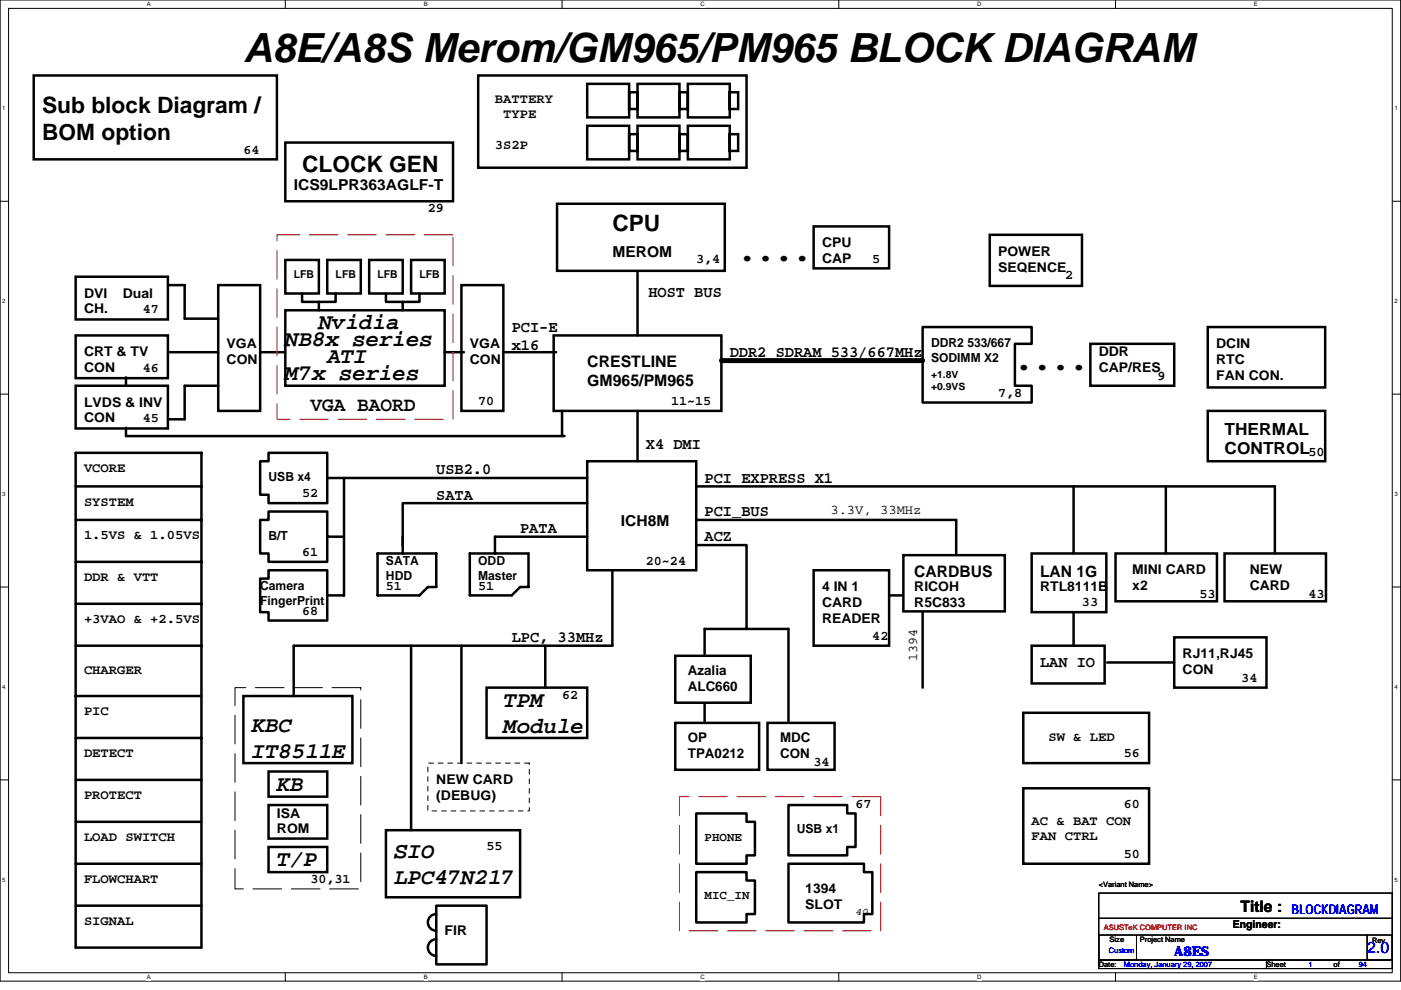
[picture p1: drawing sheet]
<svg xmlns="http://www.w3.org/2000/svg" width="297mm" height="210mm" viewBox="0 0 297 210" stroke-linecap="round" stroke-linejoin="round" font-family="sans-serif">
<path d="M0 0h297v208h-297zM1.8 1.8h293.4v204.4h-293.4z" fill="none" stroke="#000" stroke-width=".21"/>
<g fill="#fff">
<path d="M31.1 .2h.9v1.4h-.9z"/>
<path d="M31.1 206.4h.9v1.5h-.9z"/>
</g>
<path d="M60.5 0v1.8M60.5 206.2v1.8" fill="none" stroke="#000" stroke-width=".21"/>
<g fill="#fff">
<path d="M89.8 .2h.9v1.4h-.9z"/>
<path d="M89.8 206.4h.9v1.5h-.9z"/>
</g>
<path d="M119.2 0v1.8M119.2 206.2v1.8" fill="none" stroke="#000" stroke-width=".21"/>
<g fill="#fff">
<path d="M148.5 .2h.9v1.4h-.9z"/>
<path d="M148.5 206.4h.9v1.5h-.9z"/>
</g>
<path d="M177.8 0v1.8M177.8 206.2v1.8" fill="none" stroke="#000" stroke-width=".21"/>
<g fill="#fff">
<path d="M207.2 .2h.9v1.4h-.9z"/>
<path d="M207.2 206.4h.9v1.5h-.9z"/>
</g>
<path d="M236.5 0v1.8M236.5 206.2v1.8" fill="none" stroke="#000" stroke-width=".21"/>
<g fill="#fff">
<path d="M265.9 .2h.8v1.4h-.8z"/>
<path d="M265.9 206.4h.8v1.5h-.8z"/>
<path d="M.5 22.2h.7v1.4h-.7z"/>
<path d="M295.6 22.2h.7v1.4h-.7z"/>
<path d="M.5 63.1h.7v1.4h-.7z"/>
<path d="M295.6 63.1h.7v1.4h-.7z"/>
</g>
<path d="M0 42.7h1.8M295.2 42.7h1.8" fill="none" stroke="#000" stroke-width=".21"/>
<g fill="#fff">
<path d="M.5 104h.7v1.4h-.7z"/>
<path d="M295.6 104h.7v1.4h-.7z"/>
</g>
<path d="M0 83.6h1.8M295.2 83.6h1.8" fill="none" stroke="#000" stroke-width=".21"/>
<g fill="#fff">
<path d="M.5 144.9h.7v1.4h-.7z"/>
<path d="M295.6 144.9h.7v1.4h-.7z"/>
</g>
<path d="M0 124.5h1.8M295.2 124.5h1.8" fill="none" stroke="#000" stroke-width=".21"/>
<g fill="#fff">
<path d="M.5 185.8h.7v1.4h-.7z"/>
<path d="M295.6 185.8h.7v1.4h-.7z"/>
</g>
<path d="M0 165.4h1.8M295.2 165.4h1.8M233 189.4h62.2v14.2h-62.2zM233 198.2h8v5.4h-8zM233 194.7h62.2M241.1 198.2h48.8M289.9 198.2h5.3v5.4h-5.3zM233 203.6h35.5v1.8h-35.5zM268.5 203.6h26.7v1.8h-26.7z" fill="none" stroke="#000" stroke-width=".21"/>
<g fill="none" stroke="#000" stroke-width=".53">
<path d="M7.2 16h51.5v17.8h-51.5zM101.4 16h56.9v19.6h-56.9zM124.5 17.8h8.9v7.1h-8.9zM133.4 19.6h1.8v3.5h-1.8zM135.2 17.8h8.9v7.1h-8.9zM144.1 19.6h1.7v3.5h-1.7zM145.8 17.8h8.9v7.1h-8.9zM154.7 19.6h1.8v3.5h-1.8zM60.5 30.2h35.6v12.5h-35.6zM124.5 26.7h8.9v7.1h-8.9zM133.4 28.4h1.8v3.6h-1.8zM135.2 26.7h8.9v7.1h-8.9z"/>
<path d="M144.1 28.4h1.7v3.6h-1.7zM145.8 26.7h8.9v7.1h-8.9zM154.7 28.4h1.8v3.6h-1.8zM16 58.7h19.6v9h-19.6zM60.5 55.1h7.1v7.1h-7.1zM69.4 55.1h7.1v7.1h-7.1zM78.3 55.1h7.1v7.1h-7.1zM87.2 55.1h7.1v7.1h-7.1zM118.1 43.2h35.6v14.2h-35.6zM135.2 57.8v13.3M172.5 48h16v8.9h-16zM209.8 49.8h19.6v10.8h-19.6z"/>
<path d="M16 71.1h19.6v9.1h-19.6zM35.6 60.5h3.6v7.1h7.1M35.6 74.7h10.7M46.3 60.5h8.9v26.6h-8.9zM55.2 74.7h5.3M60.5 65.8h33.8v16h-33.8zM64 62.2v1.8h3.6M71.2 62.2v1.8h-3.6v1.8M81.8 62.2v1.8h3.6M88.9 62.2v1.8h-3.5v1.8M94.3 74.7h4.1M97.8 60.5h8.9v26.6h-8.9z"/>
<path d="M106.7 74.7h11.2M117.4 71.1h35.5v16h-35.5zM195.6 69.3h23.1v3.6h-3.5v8.9h3.5v3.5h-23.1zM231.2 72.9h17.8v8.9h-17.8zM256.1 69.3h24.9v12.8h-24.9zM16 96h26.7v104.9h-26.7zM16 81.8h19.6v9h-19.6zM26.7 90.7v1.8h93M26.7 80v1.8M46.3 81.8h-7.1v7.1h-3.6M55.2 97.8h1.7v-1.8h12.5v10.7h-12.5v-1.8h-1.7zM119.2 87.1v5.4"/>
<path d="M124.5 97.8h23.1v23.1h-23.1zM135.2 87.1v10.7M256.1 87.1h24.9v10.7h-24.9zM16 119.1h26.7M16 110.2h26.7M16 103.1h26.7M55.2 110.2h1.7v-1.7h12.5v10.6h-12.5v-1.8h-1.7zM69.4 101.3h55.1M69.4 113.8h3.5M72.9 101.3v24.9h-3.5M80 117.3h12.5v7.2h-1.8l-1.8 1.7h-8.9zM85.4 113.8v3.5"/>
<path d="M99.6 117.3h12.5v7.2h-1.8l-1.8 1.7h-8.9zM124.5 106.7h-39.1v8.9M124.5 113.8h-19.6v3.5M147.6 115.6h10.7v17.7M147.6 110.2h55.1v7.1M147.6 103.1h122.7v14.2M191.5 117.7h21.5v11.9h-21.5zM218.7 117.3h15.9v12.5h-15.9zM227.6 103.1v14.2M236.5 117.3h21.5v10.2h-21.5zM247.2 103.1v14.2M259.6 117.3h21.5v10.2h-21.5z"/>
<path d="M16 136.9h26.7M16 128h26.7M55.2 122.7h1.7v-1.8h12.5v10.7h-12.5v-1.8h-1.7zM87.2 136.9v39.1M97.8 136.9v24.9M115.6 136.9v8.9M129.8 120.9v16h-67.5v10.7M143.2 139h16v10h-16zM149.4 138.7v-5.4h17.8v19.6M172.5 120.9h16v16h-16zM188.5 126.2h2.8M195.6 129.8v16"/>
<path d="M218.7 136.9h15.5v8h-15.5zM227.6 129.8v7.1M249 135.1h19.5v10.7h-19.5zM16 147.6h26.7M16 156.5h26.7M51.6 147.6h23.1v14.2h-23.1zM103.2 145.8h21.3v10.7h-21.3zM143.2 153.3h17.7v9.9h-17.7zM149.4 149.4v3.5M162.7 153.3h14.3v9.9h-14.3zM217 151.1h26.6v10.7h-26.6zM234.7 140.5h14.3"/>
<path d="M16 165.4h26.7M16 174.2h26.7M56.9 179.6h12.5v5.3h-12.5zM56.9 163.6h12.5v5.3h-12.5zM56.9 170.7h12.5v7.1h-12.5zM81.8 176h28.5v14.2h-28.5zM147.6 172.5h10.7v1.7h1.8v7.2h-1.8v1.7h-10.7zM167.2 170.7h12.4v1.8h1.8v7.1h-1.8v1.8h-12.4zM217 167.1h26.6v16h-26.6zM16 192h26.7M16 183.1h26.7M92.5 193.8a1.77 1.77 0 0 0-1.8 1.8 1.77 1.77 0 0 0 1.8 1.7"/>
<path d="M92.5 199.1a1.77 1.77 0 0 0-1.8 1.8 1.77 1.77 0 0 0 1.8 1.8M92.5 192h10.7v12.5h-10.7zM147.6 184.9h10.7v1.8h1.8v7.1h-1.8v1.8h-10.7zM167.2 183.1h16v1.8h1.8v8.9h-1.8v1.8h-16z"/>
</g>
<path d="M152.9 76.5h42.7" fill="none" stroke="#000" stroke-width="1.1"/>
<path d="M58.7 49.8h37.4v39.1h-37.4zM144.1 168.9h42.6v28.5h-42.6z" fill="none" stroke="#f00" stroke-width=".21" stroke-dasharray="6.1 2"/>
<path d="M49.8 145.8h26.7v42.7h-26.7z" fill="none" stroke="#000" stroke-width=".21" stroke-dasharray="6.1 2"/>
<path d="M90.7 161.8h21.5v10.1h-21.5z" fill="none" stroke="#000" stroke-width=".21" stroke-dasharray="1 1 1 1 1 1 1 1"/>
<text font-size="8.5" x="51.6" y="13.1">A8E/A8S Merom/GM965/PM965 BLOCK DIAGRAM</text>
<g font-size="6.6">
<text x="156.5" y="55.2">....</text>
<text x="215.2" y="78.4">....</text>
</g>
<g font-size="4.8">
<text x="8.9" y="24">Sub block Diagram /</text>
<text x="8.9" y="29.6">BOM option</text>
<text x="64" y="36.4">CLOCK GEN</text>
<text x="129.8" y="48.9">CPU</text>
<text x="67.6" y="69.8">Nvidia</text>
<text x="60.5" y="73.4">NB8x series</text>
<text x="69.4" y="76.9">ATI</text>
<text x="60.5" y="80.5">M7x series</text>
<text x="106.7" y="149.8">TPM</text>
<text x="53.4" y="155.2">KBC</text>
<text x="106.7" y="155.3">Module</text>
<text x="53.4" y="160.7">IT8511E</text>
<text x="58.7" y="167.6">KB</text>
<text x="58.7" y="183.6">T/P</text>
<text x="83.6" y="181.8">SIO</text>
<text x="83.6" y="187.3">LPC47N217</text>
</g>
<text font-size="4.3" x="65.8" y="87.1">VGA BAORD</text>
<g font-size="3.5">
<text x="259.6" y="92.2">THERMAL</text>
<text x="259.6" y="96.3">CONTROL</text>
</g>
<g font-size="3.4">
<text x="137.5" y="62.9">HOST BUS</text>
<text x="108.5" y="70.4">PCI-E</text>
<text x="108.5" y="74.2">x16</text>
<text x="124.5" y="77.8">CRESTLINE</text>
<text x="154.7" y="75.7">DDR2 SDRAM 533/667MHz</text>
<text x="124.5" y="81.7">GM965/PM965</text>
<text x="136.9" y="95.2">X4 DMI</text>
<text x="92.5" y="100.6">USB2.0</text>
<text x="92.5" y="105.9">SATA</text>
<text x="149.4" y="102.4">PCI EXPRESS X1</text>
<text x="110.3" y="113">PATA</text>
<text x="149.4" y="109.5">PCI_BUS</text>
<text x="149.4" y="114.8">ACZ</text>
<text x="193.8" y="122.2">CARDBUS</text>
<text x="220.5" y="122.2">LAN 1G</text>
<text x="108.5" y="136.1">LPC, 33MHz</text>
<text x="220.5" y="141.5">LAN IO</text>
<text x="263" y="193.4">Title :</text>
</g>
<text font-size="3.4" fill="#00f" x="289.9" y="202.2">2.0</text>
<g font-size="3.2">
<text x="62.3" y="40.3">ICS9LPR363AGLF-T</text>
<text x="129.8" y="54.5">MEROM</text>
<text x="131.6" y="111.4">ICH8M</text>
</g>
<g font-size="2.8">
<text x="104.9" y="21.9">BATTERY</text>
<text x="106.7" y="25.1">TYPE</text>
<text x="51.6" y="32.6">64</text>
<text x="104.9" y="31.5">3S2P</text>
<text x="90.7" y="45">29</text>
<text x="174.3" y="52.4">CPU</text>
<text x="147.6" y="55.7">3,4</text>
<text x="174.3" y="55.8">CAP</text>
<text x="185" y="55.7">5</text>
<text x="211.6" y="54.2">POWER</text>
<text x="211.6" y="57.6">SEQENCE</text>
<text x="225.8" y="59.2">2</text>
<text x="17.8" y="63.1">DVI</text>
<text x="26.1" y="63.1">Dual</text>
<text x="17.8" y="66.5">CH.</text>
<text x="30.3" y="66.4">47</text>
<text x="17.8" y="75.5">CRT &amp; TV</text>
<text x="48" y="73.8">VGA</text>
<text x="48" y="77.1">CON</text>
<text x="99.6" y="73.8">VGA</text>
<text x="99.6" y="77.1">CON</text>
<text x="233" y="75.5">DDR</text>
<text x="257.8" y="73.8">DCIN</text>
<text x="257.8" y="77.1">RTC</text>
<text x="17.8" y="78.9">CON</text>
<text x="30.3" y="78.8">46</text>
<text x="233" y="78.9">CAP/RES</text>
<text x="245.4" y="80.6">9</text>
<text x="257.8" y="80.5">FAN CON.</text>
<text x="17.8" y="86.2">LVDS &amp; INV</text>
<text x="17.8" y="89.6">CON</text>
<text x="30.3" y="89.5">45</text>
<text x="101.4" y="85.9">70</text>
<text x="142.3" y="85.9">11~15</text>
<text x="211.6" y="84.1">7,8</text>
<text x="17.8" y="100.1">VCORE</text>
<text x="277.4" y="96.6">50</text>
<text x="17.8" y="107.3">SYSTEM</text>
<text x="64" y="105.5">52</text>
<text x="176.1" y="108.9">3.3V, 33MHz</text>
<text x="17.8" y="114.4">1.5VS &amp; 1.05VS</text>
<text x="64" y="117.9">61</text>
<text x="136.9" y="119.7">20~24</text>
<text x="17.8" y="123.3">DDR &amp; VTT</text>
<text x="81.8" y="125">51</text>
<text x="101.4" y="125">51</text>
<text x="174.3" y="125.3">4 IN 1</text>
<text x="193.8" y="125.3">RICOH</text>
<text x="220.5" y="125.3">RTL8111B</text>
<text x="240.1" y="121.8">MINI CARD</text>
<text x="240.1" y="125.1">x2</text>
<text x="265" y="121.8">NEW</text>
<text x="265" y="125.1">CARD</text>
<text x="64" y="130.4">68</text>
<text x="174.3" y="128.7">CARD</text>
<text x="193.8" y="128.7">R5C833</text>
<text x="229.4" y="128.6">33</text>
<text x="254.3" y="126.8">53</text>
<text x="277.4" y="126.8">43</text>
<text x="17.8" y="132.1">+3VAO &amp; +2.5VS</text>
<text x="174.3" y="132.1">READER</text>
<text x="185" y="135.7">42</text>
<text x="17.8" y="142.8">CHARGER</text>
<text x="145.8" y="143.1">Azalia</text>
<text x="194.5" y="140.1" transform="rotate(-90 194.5 140.1)">1394</text>
<text x="250.7" y="139.6">RJ11,RJ45</text>
<text x="250.7" y="142.9">CON</text>
<text x="119.2" y="148.1">62</text>
<text x="145.8" y="146.5">ALC660</text>
<text x="263.2" y="144.6">34</text>
<text x="17.8" y="151.7">PIC</text>
<text x="17.8" y="160.6">DETECT</text>
<text x="145.8" y="157.3">OP</text>
<text x="145.8" y="160.7">TPA0212</text>
<text x="165.4" y="157.3">MDC</text>
<text x="165.4" y="160.7">CON</text>
<text x="222.3" y="157">SW &amp; LED</text>
<text x="238.3" y="160.6">56</text>
<text x="92.5" y="166.2">NEW CARD</text>
<text x="172.5" y="162.4">34</text>
<text x="17.8" y="169.5">PROTECT</text>
<text x="58.7" y="173.3">ISA</text>
<text x="92.5" y="169.6">(DEBUG)</text>
<text x="181.4" y="171.3">67</text>
<text x="238.3" y="171.3">60</text>
<text x="17.8" y="178.4">LOAD SWITCH</text>
<text x="58.7" y="176.7">ROM</text>
<text x="218.7" y="174.8">AC &amp; BAT CON</text>
<text x="218.7" y="178">FAN CTRL</text>
<text x="103.2" y="180.1">55</text>
<text x="238.3" y="181.9">50</text>
<text x="17.8" y="187.3">FLOWCHART</text>
<text x="65.8" y="187.3">30,31</text>
<text x="170.7" y="189.3">1394</text>
<text x="17.8" y="196.2">SIGNAL</text>
<text x="170.7" y="192.7">SLOT</text>
<text x="94.3" y="198.2">FIR</text>
</g>
<g font-size="2.8" fill="#00f">
<text x="273.9" y="193.7">BLOCKDIAGRAM</text>
<text x="249" y="202.7">A8ES</text>
</g>
<g font-size="2.6">
<text x="197.4" y="73.6">DDR2 533/667</text>
<text x="197.4" y="76.7">SODIMM X2</text>
<text x="56.9" y="102">USB x4</text>
<text x="56.9" y="114.5">B/T</text>
<text x="81.8" y="119.8">SATA</text>
<text x="101.4" y="119.8">ODD</text>
<text x="55.2" y="125.1">Camera</text>
<text x="81.8" y="122.9">HDD</text>
<text x="101.4" y="122.9">Master</text>
<text x="55.2" y="128.3">FingerPrint</text>
<text x="149.4" y="178.2">PHONE</text>
<text x="168.9" y="176.7">USB x1</text>
<text x="149.4" y="190.7">MIC_IN</text>
</g>
<g font-size="2.3">
<text x="62.3" y="59">LFB</text>
<text x="71.2" y="59">LFB</text>
<text x="80" y="59">LFB</text>
<text x="88.9" y="59">LFB</text>
<text x="181.4" y="193.9">40</text>
<text x="261.4" y="196.8">Engineer:</text>
</g>
<g font-size="2.1">
<text x="197.4" y="80.2">+1.8V</text>
<text x="197.4" y="82.7">+0.9VS</text>
</g>
<g font-size="1.6">
<text x="233" y="188.1">&lt;Variant Name&gt;</text>
<text x="235.3" y="199.7">Size</text>
<text x="241.7" y="199.7">Project Name</text>
<text x="290.9" y="199.8">Rev</text>
<text x="233" y="205">Date:</text>
<text x="268.5" y="205">Sheet</text>
<text x="282.7" y="205">of</text>
</g>
<text font-size="1.6" fill="#f00" x="234" y="197.2">ASUSTeK COMPUTER INC</text>
<g font-size="1.6" fill="#00f">
<text x="235.1" y="202.2">Custom</text>
<text x="238.3" y="205">Monday, January 29, 2007</text>
<text x="277.4" y="205">1</text>
<text x="288.1" y="205">94</text>
</g>
<g font-size="1.3">
<text x="31.2" y="1.3">A</text>
<text x="89.8" y="1.3">B</text>
<text x="148.5" y="1.3">C</text>
<text x="207.2" y="1.3">D</text>
<text x="265.8" y="1.3">E</text>
<text x=".5" y="23.4">1</text>
<text x="295.6" y="23.4">1</text>
<text x=".5" y="64.3">2</text>
<text x="295.6" y="64.3">2</text>
<text x=".5" y="105.2">3</text>
<text x="295.6" y="105.2">3</text>
<text x=".5" y="146">4</text>
<text x="295.6" y="146">4</text>
<text x=".5" y="186.9">5</text>
<text x="295.6" y="186.9">5</text>
<text x="31.2" y="207.6">A</text>
<text x="89.8" y="207.6">B</text>
<text x="148.5" y="207.6">C</text>
<text x="207.2" y="207.6">D</text>
<text x="265.8" y="207.6">E</text>
</g>
</svg>
